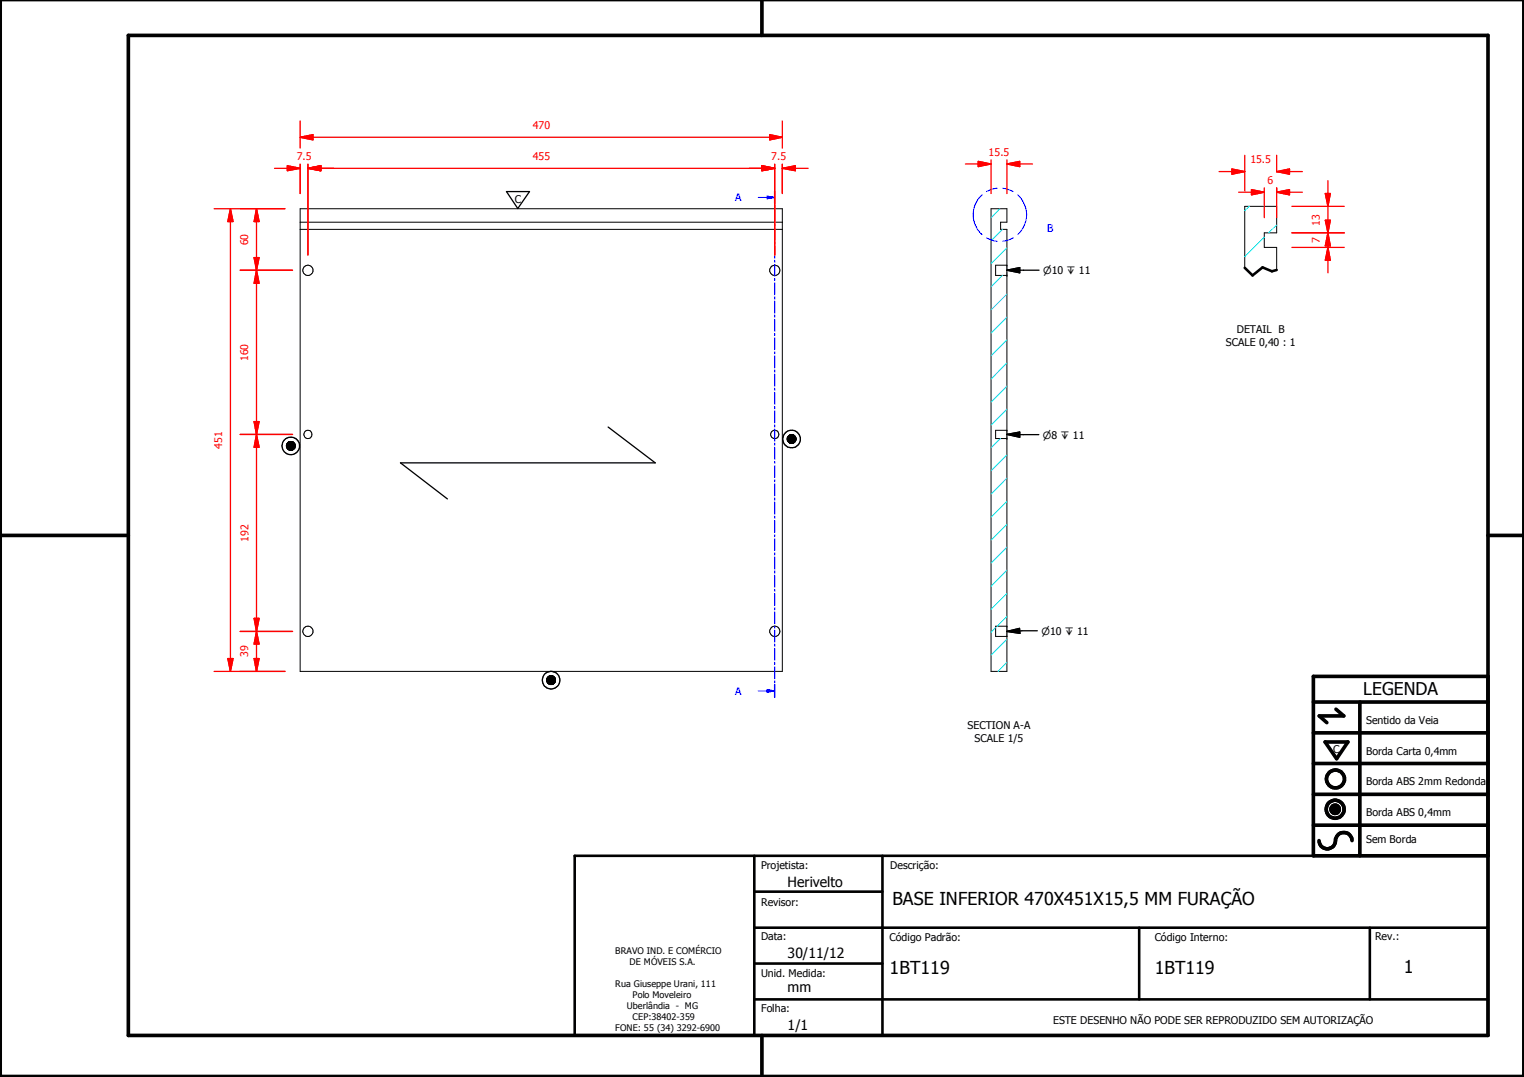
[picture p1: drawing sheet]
<svg xmlns="http://www.w3.org/2000/svg" width="297mm" height="210mm" viewBox="0 0 297 210" stroke-linecap="round" stroke-linejoin="round" font-family="sans-serif">
<g fill="none" stroke="#000" stroke-width=".19">
<path d="M58.5 43.3h94M58.5 44.7h94M58.5 40.7h94v90.2h-94zM193.2 40.7h3.1v2.6h-1.3v1.4h1.3v86.2h-3.1zM196.3 53.7h.1M196.3 51.7h-2.2v2h2.2M242.6 52.2v-12h6.2v5.2h-2.4v2.8h2.4v4.4M55.8 86.8h1.7v.1zM55.8 86.8l1.7 .1h-1.7zM55.8 86.9l1.7 .1zM55.8 87h1.7zM55.8 87l1.7 .1z"/>
<path d="M55.8 87.1l1.7 .1zM55.8 86.7l1.7 .1zM55.9 87.2h1.6zM55.9 87.2h1.5zM55.9 86.7h1.6zM55.9 87.2l1.5 .1zM55.9 86.5l1.6 .2h-1.6zM55.9 86.5h1.5l.1 .2zM56 87.3h1.4zM56 87.3l1.4 .1zM56 86.5h1.4zM56 87.4h1.4z"/>
<path d="M56 87.4l1.3 .1zM56 86.4l1.4 .1zM56 87.5h1.3zM56 87.5h1.2zM56 86.4h1.4zM56.1 87.5h1.1zM56.1 87.5l1.1 .1zM56.1 86.3l1.2 .1h-1.3zM56.1 86.3l1.2 .1zM56.2 87.6h1zM56.2 87.6h.9zM56.2 86.2l1 .1z"/>
<path d="M56.3 87.6h.8zM56.3 87.6l.7 .1zM56.3 86.1l.9 .1h-1zM56.3 86.1l.9 .1zM56.3 86.1h.8zM56.3 87.7h.7zM56.3 87.7h.6zM56.3 86.1h.7zM56.4 87.7h.5zM56.4 86.1h.6zM56.4 86.1h.5zM56.5 87.7h.4z"/>
<path d="M56.5 87.7l.3 .1zM56.5 86.1h.4zM56.6 87.8h.2zM56.6 86.1h.3zM56.6 86.1h.2zM153.5 85.5l1.6 .1zM153.5 85.6h1.6zM153.5 85.6l1.6 .1zM153.5 85.7l1.6 .1zM153.5 85.4l1.6 .1zM153.5 85.8h1.6zM153.5 85.8l1.6 .1z"/>
<path d="M153.5 85.9h1.6zM153.5 85.9l1.5 .1zM153.5 85.3l1.6 .1zM153.5 85.2l1.6 .1zM153.6 86h1.4zM153.6 86l1.4 .1zM153.6 85.1l1.5 .1h-1.6zM153.6 85.1l1.5 .1zM153.6 86.1h1.4zM153.6 86.1h1.3zM153.6 85.1h1.4zM153.7 86.1h1.2z"/>
<path d="M153.7 86.1l1.2 .1zM153.7 85l1.3 .1zM153.7 86.2h1.2zM153.7 86.2h1.1zM153.7 84.9l1.2 .1zM153.7 84.9h1.2zM153.8 86.2h1zM153.8 86.2l.9 .1zM153.8 84.9h1.1zM153.8 84.9h1zM153.9 86.3h.8zM153.9 86.3l.7 .1z"/>
<path d="M153.9 84.8l.9 .1zM153.9 84.8h.8zM154 86.4h.6zM154 84.8h.7zM154 86.4h.5zM154 84.8h.6zM154.1 86.4h.4zM154.1 86.4h.3zM154.1 84.8h.5zM154.1 84.8h.4zM154.2 86.4h.2zM154.2 84.7l.3 .1z"/>
<path d="M154.2 84.7h.2zM196.3 85.5h.1M196.3 83.9h-2.2v1.6h2.2M106.6 132.5h1.6zM106.6 132.5l1.6 .1zM106.6 132.6l1.6 .1zM106.6 132.7h1.6v.1zM106.6 132.7l1.6 .1h-1.6zM106.6 132.8h1.6zM106.6 132.8l1.6 .1zM106.6 132.4l1.6 .1zM106.6 132.3l1.6 .1z"/>
<path d="M106.6 132.9l1.6 .1zM106.6 132.2l1.6 .1zM106.7 133h1.5zM106.7 133l1.4 .1zM106.7 132.1l1.5 .1zM106.7 133.1h1.4zM106.7 133.1h1.3zM106.7 132.1h1.5zM106.8 133.1h1.2zM106.8 133.1l1.2 .1zM106.8 132l1.3 .1zM106.8 132h1.2z"/>
<path d="M106.8 133.2h1.2zM106.8 133.2h1.1zM106.9 133.2h1zM106.9 133.2l1 .1zM106.9 131.9l1.1 .1zM106.9 131.9h1zM107 133.3h.9zM107 133.3h.8zM107 131.8l.9 .1zM107 131.8h.9zM107.1 133.3h.7zM107.1 133.3h.6z"/>
<path d="M107.1 131.8h.8zM107.1 131.8h.7zM107.1 133.3l.5 .1zM107.1 131.7l.7 .1zM107.1 131.7h.6zM107.2 133.4h.4zM107.2 133.4h.3zM107.2 131.7h.5zM107.2 131.7h.4zM107.4 133.4h.1zM107.4 131.7h.2zM107.4 131.7h.1z"/>
<path d="M196.3 122h-2.2v2h2.2M259.4 157.6l1.6 .1zM259.4 157.7l1.6 .1zM259.4 157.8l1.6 .1zM259.4 157.9h1.6v.1zM259.4 157.9l1.6 .1h-1.5zM259.4 157.6h1.6zM259.5 158h1.5zM259.5 158l1.4 .1zM259.5 157.5l1.5 .1zM259.5 158.1h1.4zM259.5 157.4l1.5 .1z"/>
<path d="M259.5 158.1l1.4 .1zM259.5 157.3l1.4 .1zM259.6 158.2h1.3zM259.6 158.2h1.2zM259.6 157.2l1.3 .1zM259.6 158.2l1.2 .1zM259.6 157.2h1.3zM259.7 158.3h1.1zM259.7 158.3l1 .1zM259.7 157.1l1.1 .1zM259.7 157.1h1.1zM259.8 158.4h.9z"/>
<path d="M259.8 158.4h.8zM259.8 157.1h1zM259.8 157.1h.9zM259.8 158.4l.8 .1zM259.8 157l.9 .1zM259.8 157h.8zM259.9 158.5h.7zM259.9 158.5h.6zM259.9 157h.7zM260 158.5h.5zM260 158.5h.4zM260 157h.6z"/>
<path d="M260.1 158.5h.3zM260.1 158.5h.2zM260.1 156.9l.4 .1zM260.1 156.9h.3zM260.1 156.9h.2z"/>
<circle cx="60" cy="52.7" r="1.01"/>
<circle cx="151" cy="52.7" r="1"/>
<circle cx="60" cy="84.7" r=".79"/>
<circle cx="151" cy="84.7" r=".81"/>
<circle cx="60" cy="123.1" r=".99"/>
<circle cx="151" cy="123" r="1.01"/>
</g>
<path d="M242.6 52.2l1.5 1.5 2-1.6 1.8 .8 .9-.3M112 166.8h178v35h-178zM147 173.8h25M147 166.8v35M172 166.8v35M147 194.8h143M147 180.8h143M147 187.8h25M222 180.8v14M267 180.8v14" fill="none" stroke="#000" stroke-width=".51"/>
<g fill="#000">
<path d="M55.8 86.7l1.7 .1zM55.9 86.7h1.6zM55.9 86.5l1.6 .2h-1.6zM55.9 86.5h1.5l.1 .2zM56 86.5h1.4zM56 86.4l1.4 .1zM56 86.4h1.4zM56.1 86.3l1.2 .1h-1.3zM56.1 86.3l1.2 .1zM56.2 86.2l1 .1zM56.3 86.1l.9 .1h-1zM56.3 86.1l.9 .1z"/>
<path d="M56.3 86.1h.8zM56.3 86.1h.7zM56.4 86.1h.6zM56.4 86.1h.5zM56.5 86.1h.4zM56.6 86.1h.3zM56.6 86.1h.2zM56.5 87.7l.3 .1zM56.6 87.8h.2zM56.4 87.7h.5zM56.5 87.7h.4zM56.3 87.7h.6z"/>
<path d="M56.3 87.6l.7 .1zM56.3 87.7h.7zM56.2 87.6h.9zM56.3 87.6h.8zM56.1 87.5l1.1 .1zM56.2 87.6h1zM56 87.5h1.2zM56.1 87.5h1.1zM56 87.4l1.3 .1zM56 87.5h1.3zM56 87.3l1.4 .1zM56 87.4h1.4z"/>
<path d="M55.9 87.2h1.5zM55.9 87.2l1.5 .1zM56 87.3h1.4zM55.8 87l1.7 .1zM55.8 87.1l1.7 .1zM55.9 87.2h1.6zM55.8 86.8h1.7v.1zM55.8 86.8l1.7 .1h-1.7zM55.8 86.9l1.7 .1zM55.8 87h1.7zM153.5 85.4l1.6 .1zM153.5 85.3l1.6 .1z"/>
<path d="M153.5 85.2l1.6 .1zM153.6 85.1l1.5 .1h-1.6zM153.6 85.1l1.5 .1zM153.6 85.1h1.4zM153.7 85l1.3 .1zM153.7 84.9l1.2 .1zM153.7 84.9h1.2zM153.8 84.9h1.1zM153.8 84.9h1zM153.9 84.8l.9 .1zM153.9 84.8h.8zM154 84.8h.7z"/>
<path d="M154 84.8h.6zM154.1 84.8h.5zM154.1 84.8h.4zM154.2 84.7l.3 .1zM154.2 84.7h.2zM154.1 86.4h.3zM154.2 86.4h.2zM154 86.4h.5zM154.1 86.4h.4zM154 86.4h.6zM153.9 86.3l.7 .1zM153.8 86.2l.9 .1z"/>
<path d="M153.9 86.3h.8zM153.7 86.2h1.1zM153.8 86.2h1zM153.7 86.1l1.2 .1zM153.7 86.2h1.2zM153.6 86.1h1.3zM153.7 86.1h1.2zM153.6 86l1.4 .1zM153.6 86.1h1.4zM153.5 85.9l1.5 .1zM153.6 86h1.4zM153.5 85.8l1.6 .1z"/>
<path d="M153.5 85.9h1.6zM153.5 85.6l1.6 .1zM153.5 85.7l1.6 .1zM153.5 85.8h1.6zM153.5 85.5l1.6 .1zM153.5 85.6h1.6zM106.6 132.4l1.6 .1zM106.6 132.3l1.6 .1zM106.6 132.2l1.6 .1zM106.7 132.1l1.5 .1zM106.7 132.1h1.5zM106.8 132l1.3 .1z"/>
<path d="M106.8 132h1.2zM106.9 131.9l1.1 .1zM106.9 131.9h1zM107 131.8l.9 .1zM107 131.8h.9zM107.1 131.8h.8zM107.1 131.8h.7zM107.1 131.7l.7 .1zM107.1 131.7h.6zM107.2 131.7h.5zM107.2 131.7h.4zM107.4 131.7h.2z"/>
<path d="M107.4 131.7h.1zM107.2 133.4h.3zM107.4 133.4h.1zM107.1 133.3l.5 .1zM107.2 133.4h.4zM107.1 133.3h.6zM107 133.3h.8zM107.1 133.3h.7zM106.9 133.2l1 .1zM107 133.3h.9zM106.8 133.2h1.1zM106.9 133.2h1z"/>
<path d="M106.8 133.1l1.2 .1zM106.8 133.2h1.2zM106.7 133.1h1.3zM106.8 133.1h1.2zM106.7 133l1.4 .1zM106.7 133.1h1.4zM106.6 132.8l1.6 .1zM106.6 132.9l1.6 .1zM106.7 133h1.5zM106.6 132.5h1.6zM106.6 132.5l1.6 .1zM106.6 132.6l1.6 .1z"/>
<path d="M106.6 132.7h1.6v.1zM106.6 132.7l1.6 .1h-1.6zM106.6 132.8h1.6zM259.4 157.6h1.6zM259.5 157.5l1.5 .1zM259.5 157.4l1.5 .1zM259.5 157.3l1.4 .1zM259.6 157.2l1.3 .1zM259.6 157.2h1.3zM259.7 157.1l1.1 .1zM259.7 157.1h1.1zM259.8 157.1h1z"/>
<path d="M259.8 157.1h.9zM259.8 157l.9 .1zM259.8 157h.8zM259.9 157h.7zM260 157h.6zM260.1 156.9l.4 .1zM260.1 156.9h.3zM260.1 156.9h.2zM260.1 158.5h.2zM260 158.5h.4zM260.1 158.5h.3zM259.9 158.5h.6z"/>
<path d="M260 158.5h.5zM259.8 158.4l.8 .1zM259.9 158.5h.7zM259.8 158.4h.8zM259.7 158.3l1 .1zM259.8 158.4h.9zM259.6 158.2l1.2 .1zM259.7 158.3h1.1zM259.6 158.2h1.2zM259.5 158.1l1.4 .1zM259.6 158.2h1.3zM259.5 158l1.4 .1z"/>
<path d="M259.5 158.1h1.4zM259.4 157.9l1.6 .1h-1.5zM259.5 158h1.5zM259.4 157.6l1.6 .1zM259.4 157.7l1.6 .1zM259.4 157.8l1.6 .1zM259.4 157.9h1.6v.1z"/>
</g>
<g fill="none" stroke="#000" stroke-width=".71">
<path d="M148.5 0v6.9M297 -.1v209.9h-297v-209.9M25 6.9h265v194.9h-265zM0 104.4h25M290 104.4h7M256 136.8h34M260.4 138.2l1.5 1.3h-4.8l1.5 1.3M265 136.8v30M290 131.8h-34v35h34M256 154.8h34M256 148.8h34M256 142.8h34"/>
<path d="M258.3 144.6h4.4l-2.2 3.3zM256 160.8h34M257.1 163.8a1.62 1.62 0 0 0 1.8 1.6 1.62 1.62 0 0 0 1.4-1.9 1.63 1.63 0 0 1 1.7-1.2 1.63 1.63 0 0 1 1.5 1.5M148.5 201.8v8"/>
<circle cx="260.2" cy="157.7" r="1.76"/>
<circle cx="260.2" cy="157.7" r=".82"/>
<circle cx="260.3" cy="151.8" r="1.76"/>
</g>
<g fill="none" stroke="#00f" stroke-width=".19">
<path d="M149.5 38.5h1.5M151 37.3v2.4M151 40v.5M151 40.9v2.3M151 43.6v.4M151 44.4v2.4M151 47.2v.4M151 48v2.3M151 50.7v.4M151 51.5v2.4M151 54.3v.4M151 55.1v2.3"/>
<path d="M151 57.8v.5M151 58.7v2.3M151 61.4v.4M151 62.2v2.4M151 65v.4M151 65.8v2.4M151 68.5v.5M151 69.3v2.4M151 72.1v.4M151 72.9v2.4M151 75.6v.5M151 76.5v2.3"/>
<path d="M151 79.2v.5M151 80.1v2.3M151 82.8v.4M151 83.6v2.4M151 86.4v.4M151 87.2v2.3M151 89.9v.4M151 90.7v2.4M151 93.5v.4M151 94.3v2.3M151 97v.5M151 97.8v2.4"/>
<path d="M151 100.6v.4M151 101.4v2.4M151 104.2v.4M151 105v2.3M151 107.7v.5M151 108.5v2.4M151 111.3v.4M151 112.1v2.4M151 114.9v.4M151 115.7v2.3M151 118.4v.5M151 119.3v2.3"/>
<path d="M151 122v.4M151 122.8v2.3M151 125.5v.5M151 126.4v2.3M151 129.1v.4M151 129.9v2.4M151 132.7v.4M151 133.5v2.3"/>
</g>
<path d="M151 37.3v2.4M151 133.5v2.3" fill="none" stroke="#00f" stroke-width=".3"/>
<path d="M149.5 38.2l1.5 .3-1.5 .2z" fill="#00f"/>
<path d="M147.8 38.5h1.7M149.5 38.2l1.5 .3-1.5 .2zM149.5 134.7h1.5" fill="none" stroke="#00f" stroke-width=".19"/>
<path d="M149.5 134.4l1.5 .3-1.5 .2z" fill="#00f"/>
<path d="M191.4 38a5.2 5.2 0 0 0 0 7.7M194.3 36.7l-.7 .1-1.3 .5M195.4 36.7l1 .2 1.1 .4M198.4 38a5.2 5.2 0 0 1 0 7.7M192.3 46.4l1.3 .5 .7 .1M197.5 46.4l-1.1 .4-1 .2M147.8 134.7h1.7M149.5 134.4l1.5 .3-1.5 .2z" fill="none" stroke="#00f" stroke-width=".19"/>
<g fill="none" stroke="#0ff" stroke-width=".19">
<path d="M194.9 40.7l-1.7 1.8M195.4 53.7l-2.2 2.2M195.4 44.7l-2.2 2.2M196.3 57.3l-3.1 3.1M196.3 48.3l-3.1 3.1M243.5 40.2l-.9 .9M246.4 46.2l-3.8 3.8M248.8 43.9l-1.6 1.5M196.3 79.8l-3.1 3M196.3 75.3l-3.1 3.1M196.3 70.7l-3.1 3.2M196.3 66.3l-3.1 3"/>
<path d="M196.3 61.8l-3.1 3.1M195 85.5l-1.8 1.8M196.3 97.7l-3.1 3.1M196.3 93.2l-3.1 3.1M196.3 88.7l-3.1 3.1M196.3 115.7l-3.1 3M196.3 111.1l-3.1 3.2M196.3 106.6l-3.1 3.1M196.3 102.2l-3.1 3.1M194.1 122.3l-.9 .9M196.3 129.1l-1.8 1.8M196.3 124.6l-3.1 3.1"/>
<path d="M196.3 120.1l-2 1.9"/>
</g>
<path d="M56 32.8h2.5" fill="none" stroke="#f00" stroke-width=".25"/>
<path d="M56 32.3l2.5 .5-2.5 .5z" fill="#f00"/>
<path d="M56 32.3l2.5 .5-2.5 .5zM60 32.8h2.5" fill="none" stroke="#f00" stroke-width=".25"/>
<path d="M60 32.8l2.5-.5v1z" fill="#f00"/>
<path d="M53.5 32.8h2.5M58.5 32v5.7M60 32.8l2.5-.5v1zM60 32.8h5M60 32v17.7" fill="none" stroke="#f00" stroke-width=".25"/>
<path d="M60 32.8l2.5-.5v1z" fill="#f00"/>
<path d="M60 32.8l2.5-.5v1zM148.5 32.8h2.5" fill="none" stroke="#f00" stroke-width=".25"/>
<path d="M148.5 32.3l2.5 .5-2.5 .5z" fill="#f00"/>
<path d="M60 32v17.7M62.5 32.8h88.5M148.5 32.3l2.5 .5-2.5 .5zM151 32v17.7" fill="none" stroke="#f00" stroke-width=".25"/>
<path d="M148.5 32.3l2.5 .5-2.5 .5z" fill="#f00"/>
<path d="M148.5 32.3l2.5 .5-2.5 .5zM152.5 32.8h2.5" fill="none" stroke="#f00" stroke-width=".25"/>
<path d="M152.5 32.8l2.5-.5v1z" fill="#f00"/>
<path d="M58.5 26.8h2.5M146 32.8h2.5M151 32v17.7M152.5 32.8l2.5-.5v1zM152.5 32v5.7M155 32.8h2.5" fill="none" stroke="#f00" stroke-width=".25"/>
<path d="M58.5 26.8l2.5-.6v1.1z" fill="#f00"/>
<path d="M58.5 26.8l2.5-.6v1.1zM150 26.8h2.5" fill="none" stroke="#f00" stroke-width=".25"/>
<path d="M150 26.2l2.5 .6-2.5 .5z" fill="#f00"/>
<path d="M58.5 23.6v5.3M58.5 32v5.7M61 26.8h89M150 26.2l2.5 .6-2.5 .5zM152.5 23.6v5.3M152.5 32v5.7M50 128.4v2.5" fill="none" stroke="#f00" stroke-width=".25"/>
<path d="M49.5 128.4h1l-.5 2.5z" fill="#f00"/>
<path d="M49.5 128.4h1l-.5 2.5zM50 123.1v2.4" fill="none" stroke="#f00" stroke-width=".25"/>
<path d="M50 123.1l.5 2.4h-1z" fill="#f00"/>
<path d="M46.8 130.9h8.7M46.8 123.1h10.2M50 123.1l.5 2.4h-1zM50 120.5v2.6M50 125.5v2.9" fill="none" stroke="#f00" stroke-width=".25"/>
<path d="M49.5 120.5h1l-.5 2.6z" fill="#f00"/>
<path d="M50 84.7v2.5M49.5 120.5h1l-.5 2.6z" fill="none" stroke="#f00" stroke-width=".25"/>
<path d="M50 84.7l.5 2.5h-1z" fill="#f00"/>
<path d="M46.8 84.7h10.2M50 84.7l.5 2.5h-1zM50 82.2v2.5M50 87.2v33.3M46.8 123.1h10.2" fill="none" stroke="#f00" stroke-width=".25"/>
<path d="M49.5 82.2h1l-.5 2.5z" fill="#f00"/>
<path d="M50 52.7v2.5M49.5 82.2h1l-.5 2.5z" fill="none" stroke="#f00" stroke-width=".25"/>
<path d="M50 52.7l.5 2.5h-1z" fill="#f00"/>
<path d="M46.8 52.7h10.2M50 52.7l.5 2.5h-1zM50 50.2v2.5M50 55.2v27M46.8 84.7h10.2" fill="none" stroke="#f00" stroke-width=".25"/>
<path d="M49.5 50.2h1l-.5 2.5z" fill="#f00"/>
<path d="M49.5 50.2h1l-.5 2.5zM50 40.7v2.5" fill="none" stroke="#f00" stroke-width=".25"/>
<path d="M50 40.7l.5 2.5h-1z" fill="#f00"/>
<path d="M46.8 40.7h8.7M46.8 52.7h10.2M50 40.7l.5 2.5h-1zM50 43.2v7M44.9 128.4v2.5" fill="none" stroke="#f00" stroke-width=".25"/>
<path d="M44.4 128.4h1l-.5 2.5z" fill="#f00"/>
<path d="M44.9 40.7v2.5M44.4 128.4h1l-.5 2.5z" fill="none" stroke="#f00" stroke-width=".25"/>
<path d="M44.9 40.7l.5 2.5h-1z" fill="#f00"/>
<path d="M196.3 32h2.5M41.7 40.7h13.8M44.9 40.7l.5 2.5h-1zM44.9 43.2v85.2M41.7 130.9h13.8" fill="none" stroke="#f00" stroke-width=".25"/>
<g fill="none" stroke="#000" stroke-width=".25">
<path d="M98.7 37.3h4.5l-2.3 3.3zM196.3 52.7l2.5-.5v1zM196.3 52.7h6.2M118.5 83.2l9.2 7h-49.6l9.1 7M196.3 84.7l2.5-.5v1zM196.3 84.7h6.2M196.3 123.1l2.4-.6 .1 .9zM202.2 122.9l-5.9 .2"/>
<circle cx="56.7" cy="86.9" r="1.72"/>
<circle cx="56.7" cy="86.9" r=".84"/>
<circle cx="154.3" cy="85.6" r=".84"/>
<circle cx="154.3" cy="85.6" r="1.73"/>
<circle cx="107.4" cy="132.5" r="1.71"/>
<circle cx="107.4" cy="132.5" r=".85"/>
</g>
<path d="M196.3 52.7l2.5-.5v1zM196.3 84.7l2.5-.5v1zM196.3 123.1l2.4-.6 .1 .9z" fill="#000"/>
<path d="M196.3 32l2.5-.5v1z" fill="#f00"/>
<path d="M190.7 32h2.5M196.3 32l2.5-.5v1z" fill="none" stroke="#f00" stroke-width=".25"/>
<path d="M190.7 31.5l2.5 .5-2.5 .5z" fill="#f00"/>
<path d="M188.2 32h2.5M190.7 31.5l2.5 .5-2.5 .5zM193.2 31.2v6.5M196.3 31.2v6.5M198.8 32h2.4M243.9 37.5h2.5" fill="none" stroke="#f00" stroke-width=".25"/>
<path d="M243.9 37l2.5 .5-2.5 .5z" fill="#f00"/>
<path d="M243.9 37l2.5 .5-2.5 .5zM248.8 37.5h2.5" fill="none" stroke="#f00" stroke-width=".25"/>
<path d="M248.8 37.5l2.5-.5v1z" fill="#f00"/>
<path d="M241.4 37.5h2.5M246.4 36.6v5.8M248.8 37.5l2.5-.5v1zM248.8 36.6v5.8M248.8 33.4h2.5M251.3 37.5h2.5" fill="none" stroke="#f00" stroke-width=".25"/>
<path d="M248.8 33.4l2.5-.5v1.1z" fill="#f00"/>
<path d="M240.1 33.4h2.5M248.8 33.4l2.5-.5v1.1z" fill="none" stroke="#f00" stroke-width=".25"/>
<path d="M240.1 32.9l2.5 .5-2.5 .6z" fill="#f00"/>
<path d="M237.6 33.4h2.5M240.1 32.9l2.5 .5-2.5 .6zM242.6 30.3v6.9M248.8 30.3v3.2M248.8 36.6v.6M251.3 33.4h2.5M258.8 45.4v2.5" fill="none" stroke="#f00" stroke-width=".25"/>
<path d="M258.8 45.4l.5 2.5h-1z" fill="#f00"/>
<path d="M258.8 37.7v2.5M258.8 45.4l.5 2.5h-1z" fill="none" stroke="#f00" stroke-width=".25"/>
<path d="M258.3 37.7h1l-.5 2.5z" fill="#f00"/>
<path d="M258.3 37.7h1l-.5 2.5zM258.8 35.2v2.5M251.8 40.2h10.2M251.8 45.4h10.2M258.8 47.9v2.8" fill="none" stroke="#f00" stroke-width=".25"/>
<path d="M258.8 48.2l.5 2.5h-1z" fill="#f00"/>
<path d="M258.8 48.2l.5 2.5h-1zM258.8 42.9v2.5" fill="none" stroke="#f00" stroke-width=".25"/>
<path d="M258.3 42.9h1l-.5 2.5z" fill="#f00"/>
<path d="M251.8 45.4h10.2M251.8 48.2h10.2M258.3 42.9h1l-.5 2.5zM258.8 40.4v2.5M258.8 50.7v2.5" fill="none" stroke="#f00" stroke-width=".25"/>
<g font-size="3.5">
<text x="173.9" y="176.4">BASE INFERIOR 470X451X15,5 MM FURAÇÃO</text>
<text x="173.4" y="189.7">1BT119</text>
<text x="225.1" y="189.7">1BT119</text>
<text x="273.6" y="189.7">1</text>
</g>
<text font-size="3.4" x="265.7" y="135.4">LEGENDA</text>
<g font-size="2.7">
<text x="153.5" y="172.8">Herivelto</text>
<text x="153.5" y="186.6">30/11/12</text>
<text x="153.5" y="193.4">mm</text>
<text x="153.5" y="200.8">1/1</text>
</g>
<g font-size="2.1" fill="#f00">
<text x="103.8" y="25.1">470</text>
<text x="57.9" y="31.2">7.5</text>
<text x="103.9" y="31.2">455</text>
<text x="150.3" y="31.2">7.5</text>
<text x="192.7" y="30.4">15.5</text>
<text x="243.8" y="31.8">15.5</text>
<text x="247.1" y="35.9">6</text>
<text x="48.4" y="47.8" transform="rotate(-90 48.4 47.8)">60</text>
<text x="257.2" y="47.4" transform="rotate(-90 257.2 47.4)">7</text>
<text x="257.2" y="44" transform="rotate(-90 257.2 44)">13</text>
<text x="48.4" y="70.4" transform="rotate(-90 48.4 70.4)">160</text>
<text x="43.3" y="87.5" transform="rotate(-90 43.3 87.5)">451</text>
<text x="48.4" y="105.5" transform="rotate(-90 48.4 105.5)">192</text>
<text x="48.4" y="128.1" transform="rotate(-90 48.4 128.1)">39</text>
</g>
<g font-size="2.1">
<text x="100.3" y="39.5">C</text>
<text x="241.1" y="64.9">DETAIL B</text>
<text x="238.9" y="67.4">SCALE 0,40 : 1</text>
<text x="188.6" y="142.2">SECTION A-A</text>
<text x="266.3" y="141.1">Sentido da Veia</text>
<text x="189.9" y="144.6">SCALE 1/5</text>
<text x="259.8" y="146.7">C</text>
<text x="266.3" y="147.2">Borda Carta 0,4mm</text>
<text x="266.3" y="153.1">Borda ABS 2mm Redonda</text>
<text x="266.3" y="159">Borda ABS 0,4mm</text>
<text x="266.3" y="164.4">Sem Borda</text>
<text x="148.4" y="169.3">Projetista:</text>
<text x="173.5" y="169.5">Descrição:</text>
<text x="148.4" y="176.6">Revisor:</text>
<text x="148.4" y="183.2">Data:</text>
<text x="173.4" y="183.3">Código Padrão:</text>
<text x="225.1" y="183.3">Código Interno:</text>
<text x="268" y="183.2">Rev.:</text>
<text x="148.4" y="190.5">Unid. Medida:</text>
<text x="148.4" y="197.2">Folha:</text>
<text x="205.3" y="199.5">ESTE DESENHO NÃO PODE SER REPRODUZIDO SEM AUTORIZAÇÃO</text>
</g>
<g font-size="2.1" fill="#00f">
<text x="143.3" y="39.2">A</text>
<text x="204.1" y="45.3">B</text>
<text x="143.3" y="135.4">A</text>
</g>
<g font-size="1.9">
<text x="203.3" y="53.5">⌀10 ↧ 11</text>
<text x="203.3" y="85.5">⌀8 ↧ 11</text>
<text x="203" y="123.7">⌀10 ↧ 11</text>
</g>
<g font-size="1.8">
<text x="119.9" y="186">BRAVO IND. E COMÉRCIO</text>
<text x="122.7" y="188.1">DE MÓVEIS S.A.</text>
<text x="119.9" y="192.4">Rua Giuseppe Urani, 111</text>
<text x="122.2" y="196.7">Uberlândia - MG</text>
<text x="123.3" y="194.6">Polo Moveleiro</text>
<text x="119.9" y="201">FONE: 55 (34) 3292-6900</text>
<text x="123.3" y="198.8">CEP:38402-359</text>
</g>
</svg>
